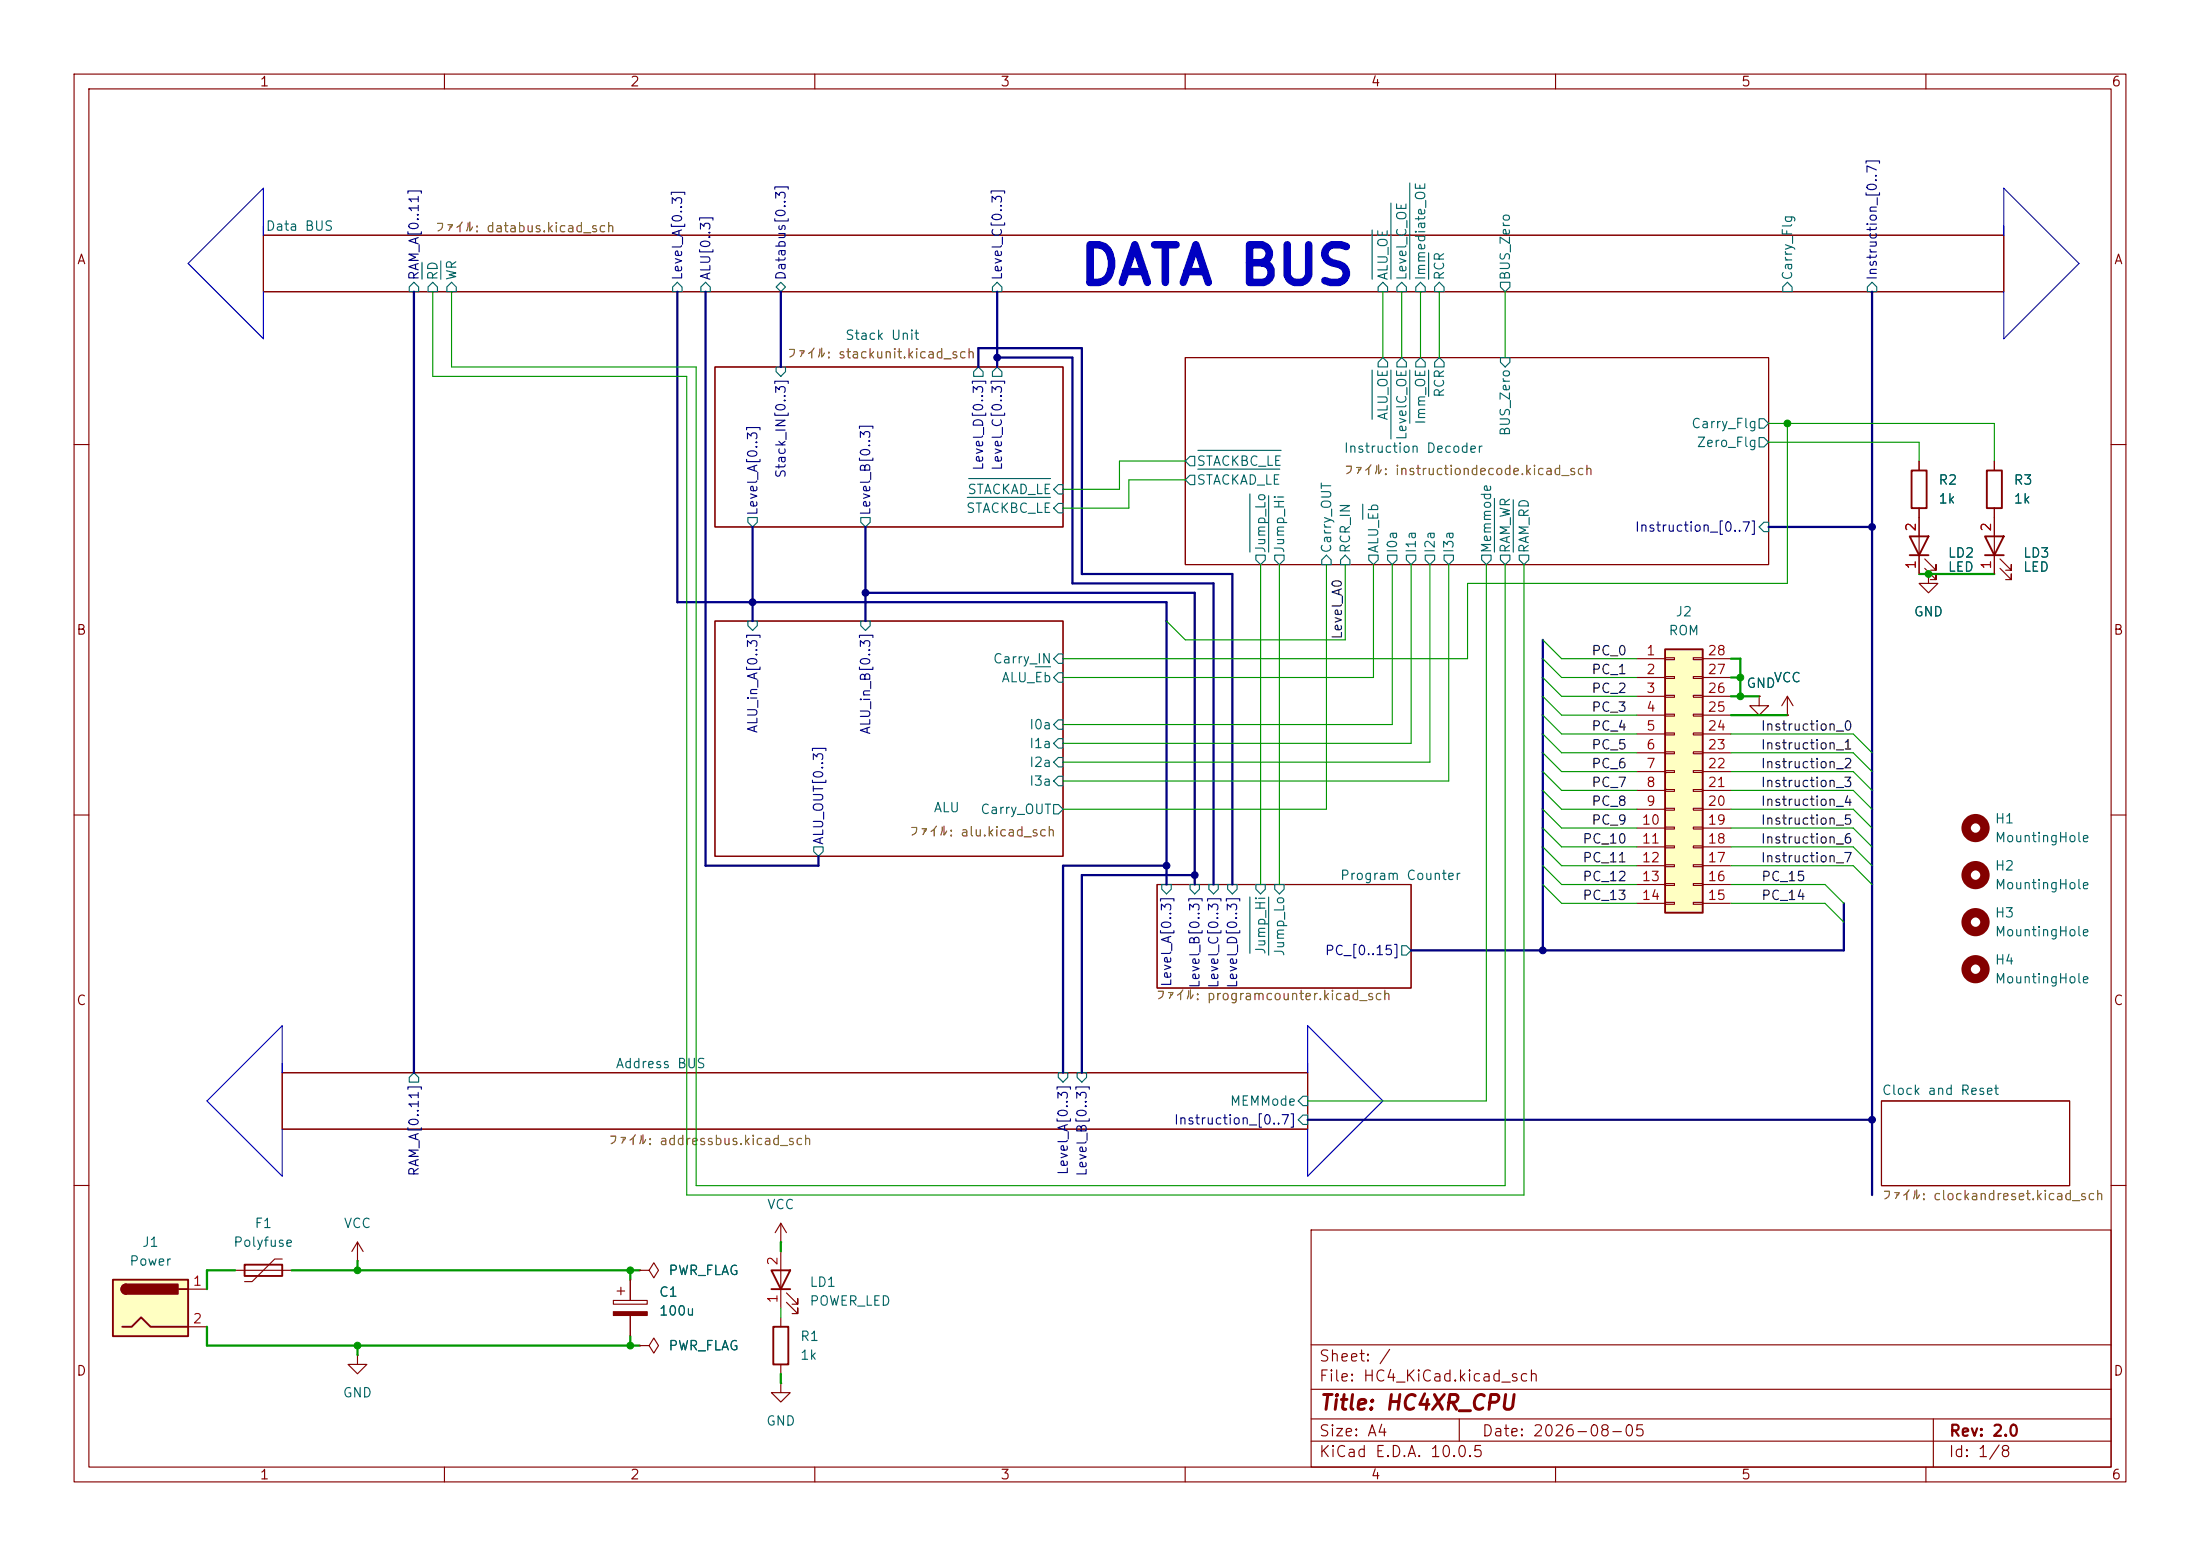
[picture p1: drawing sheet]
<svg xmlns="http://www.w3.org/2000/svg" width="297mm" height="210mm" viewBox="0 0 297 210" stroke-linecap="round" stroke-linejoin="round" font-family="sans-serif">
<g fill="none" stroke="#840000" stroke-width=".15">
<path d="M10 10h277v190h-277zM12 12h273v186h-273zM60 10v2M110 10v2M160 10v2M210 10v2M260 10v2M35.6 31.8h234.9v7.6h-234.9zM96.5 49.5h47v21.6h-47zM160 48.3h78.8v27.9h-78.8zM10 60h2M260.3 77.5v1.2h1.3l-1.3 1.3-1.2-1.3h1.2"/>
<path d="M260.3 77.5h.1M269.2 69.9v7.6M270 76.7l1.5 1.5v-.7v.7h-.7M270 75.4l1.5 1.6v-.8v.8h-.7M285 60h2M96.5 83.8h47v31.8h-47zM237.5 94v1.3h-1.3l1.3 1.2 1.3-1.2h-1.3M237.5 94h.1M10 110h2M156.2 119.4h34.3v14h-34.3zM285 110h2M38.1 144.8h138.4v7.6h-138.4z"/>
<path d="M254 148.6h25.4v11.4h-25.4zM10 160h2M31.7 171.5h7.7M38.1 169.9h-1l-3.1 3.1h-1M48.3 170.2h.1M48.3 167.6l-.8 1.3M48.3 167.6l.7 1.3M48.3 167.6v2.6M177 166h108v32h-108zM285 160h2M60 198v2M110 198v2"/>
<path d="M160 198v2M177 194.5h108M177 191.5h108M177 187.5h108M177 181.5h108M197 191.5v3M210 198v2M260 198v2M261 191.5v6.5"/>
</g>
<g fill="none" stroke="#006464" stroke-width=".15">
<path d="M55.9 38.1l.6 .6v.7h-1.3v-.7zM57 35.4v2.3M58.4 38.1l.7 .6v.7h-1.3v-.7zM59.5 35.2v2.5M61 38.1l.6 .6v.7h-1.3v-.7zM91.4 38.1l.7 .6v.7h-1.3v-.7zM95.2 38.1l.7 .6v.7h-1.3v-.7zM104.8 38.7l.6-.6 .6 .6-.6 .7zM134.6 38.1l.7 .6v.7h-1.3v-.7zM185.2 31v6.7M186.7 38.1l.6 .6v.7h-1.2v-.7zM187.8 27.4v10.3"/>
<path d="M189.2 38.1l.7 .6v.7h-1.3v-.7zM190.3 24.7v13M191.8 38.1l.6 .6v.7h-1.3v-.7zM192.9 34.1v3.6M194.3 38.1l.6 .6v.7h-1.2v-.7zM202.6 38.1h1.2v.6l-.6 .7-.6-.7zM241.3 38.1l.6 .6v.7h-1.2v-.7zM252.7 38.1l.7 .6v.7h-1.3v-.7zM104.8 49.5h1.2v.7l-.6 .6-.6-.6zM131.4 50.2l.7-.7 .6 .7v.6h-1.3zM134.6 49.5l.7 .7v.6h-1.3v-.6zM185.2 49.9v6.7"/>
<path d="M186.7 48.3l.6 .6v.6h-1.2v-.6zM187.8 49.9v9.3M189.2 48.3l.7 .6v.6h-1.3v-.6zM190.3 49.9v7.2M191.8 48.3l.6 .6v.6h-1.3v-.6zM192.9 49.9v3.6M194.3 48.3l.6 .6v.6h-1.2v-.6zM202.6 48.3h1.2v.6l-.6 .6-.6-.6zM237.5 56.5h.6l.7 .7-.7 .6h-.6zM237.5 59.1h.6l.7 .6-.7 .6h-.6zM101 69.9h1.2v.6l-.6 .6-.6-.6zM116.2 69.9h1.3v.6l-.7 .6-.6-.6z"/>
<path d="M130.6 67.1h11.2M130.8 64.6h11M142.9 65.4h.6v1.3h-.6l-.7-.7zM142.9 67.9h.6v1.3h-.6l-.7-.6zM160.7 64.1h.6v1.3h-.6l-.7-.6zM160.7 61.6h.6v1.3h-.6l-.7-.7zM161.7 63.3h11.1M161.7 60.8h11.2M168.7 66.7v7.8M169.5 74.9h1.3v.7l-.6 .6-.7-.6zM171.3 66.9v7.6M172.1 74.9h1.3v.7l-.7 .6-.6-.6z"/>
<path d="M179.1 74.9l.6 .7v.6h-1.3v-.6zM181 75.6l.6-.7 .6 .7v.6h-1.2zM184 68.1v2M184.8 74.9h1.3v.7l-.7 .6-.6-.6zM187.3 74.9h1.3v.7l-.6 .6-.7-.6zM189.9 74.9h1.2v.7l-.6 .6-.6-.6zM192.4 74.9h1.3v.7l-.7 .6-.6-.6zM194.9 74.9h1.3v.7l-.6 .6-.7-.6zM200 74.9h1.3v.7l-.6 .6-.7-.6zM201.8 67.3v7.2M202.6 74.9h1.2v.7l-.6 .6-.6-.6zM204.3 67.4v7.1"/>
<path d="M205.1 74.9h1.3v.7l-.7 .6-.6-.6zM238.1 70.5h.7v1.3h-.7l-.6-.7zM101 83.8h1.2v.7l-.6 .6-.6-.6zM116.2 83.8h1.3v.7l-.7 .6-.6-.6zM139.8 90h2M142.9 90.8h.6v1.3h-.6l-.7-.7zM142.9 88.3h.6v1.2h-.6l-.7-.6zM142.9 99.7h.6v1.3h-.6l-.7-.7zM142.9 97.2h.6v1.2h-.6l-.7-.6zM109.9 114.3h1.2v.6l-.6 .7-.6-.7zM142.2 108.6h.7l.6 .6-.6 .7h-.7zM142.9 102.2h.6v1.3h-.6l-.7-.6z"/>
<path d="M142.9 104.8h.6v1.2h-.6l-.7-.6zM156.8 119.4h1.3v.6l-.6 .7-.7-.7zM160.7 119.4h1.2v.6l-.6 .7-.6-.7zM163.2 119.4h1.3v.6l-.7 .7-.6-.7zM165.7 119.4h1.3v.6l-.6 .7-.7-.7zM169.5 119.4h1.3v.6l-.6 .7-.7-.7zM172.1 119.4h1.3v.6l-.7 .7-.6-.7zM168.7 121.1v7.6M171.3 121.1v7.8M189.2 127.6h.7l.6 .7-.6 .6h-.7zM55.9 144.8l.6 .6v.7h-1.3v-.7zM142.9 144.8h1.2v.6l-.6 .7-.6-.7z"/>
<path d="M145.4 144.8h1.3v.6l-.7 .7-.6-.7zM175.3 151.1l.6-.6h.6v1.3h-.6zM175.3 148.6l.6-.6h.6v1.2h-.6z"/>
</g>
<path d="M268 72.4h2.5l-1.3 2.5zM268 74.9h2.5M33 170.7h5.1v1.5h-5.1z" fill="none" stroke="#840000" stroke-width=".25"/>
<circle cx="266.7" cy="118.1" r="1.27" fill="none" stroke="#840000" stroke-width="1.3"/>
<path d="M15.2 172.7h10.2v7.6h-10.2z" fill="#ffffc2"/>
<path d="M15.2 172.7h10.2v7.6h-10.2zM16.5 179.1h1.3l1.2-1.3 1.3 1.3h5.1M17 173.4a.64 .64 0 0 0-.6 .6 .64 .64 0 0 0 .6 .6M24.1 174h1.3M104.1 171.5h2.6l-1.3 2.5zM104.1 174h2.6M104.4 179.1h2v5.1h-2z" fill="none" stroke="#840000" stroke-width=".25"/>
<g fill="#840000" stroke="#840000" stroke-width=".25">
<path d="M16.6 173.5l.4-.1v1.2a.63 .63 0 0 1-.6-.4 .63 .63 0 0 1 .2-.7z"/>
<path d="M17 173.4h7v1.2h-7z"/>
</g>
<g fill="none" stroke="#840000" stroke-width=".15">
<path d="M241.3 96.5h.1M241.3 94l-.8 1.3M241.3 94l.8 1.3M241.3 94v2.5M25.4 174h2.5M25.4 179.1h2.5M82.8 175.5h4.6v.5h-4.6zM83.3 174.2h1M83.8 173.7v1.1M85.1 172.7v2.8M85.1 177.5v2.8M105.4 168.9v7.6"/>
<path d="M105.4 177.8v1.3M106.2 175.8l1.5 1.5v-.8v.8h-.8M106.2 174.5l1.5 1.5v-.7v.7h-.8M48.3 182.9v1.3h1.2l-1.2 1.2-1.3-1.2h1.3M48.3 182.9h.1M105.4 186.7v1.3h1.3l-1.3 1.2-1.3-1.2h1.3M105.4 186.7h.1M105.4 184.2v1.2"/>
</g>
<path d="M82.8 177h4.6v.5h-4.6z" fill="#840000" stroke="#840000" stroke-width=".15"/>
<path d="M224.8 87.6h5.1v35.6h-5.1z" fill="#ffffc2"/>
<path d="M257.8 72.4h2.5l-1.2 2.5zM257.8 74.9h2.5M258.1 63.5h2v5.1h-2zM268.2 63.5h2.1v5.1h-2.1zM224.8 87.6h5.1v35.6h-5.1z" fill="none" stroke="#840000" stroke-width=".25"/>
<g fill="none" stroke="#840000" stroke-width=".15">
<path d="M259.1 62.2v1.3M259.1 68.6v8.9M259.8 76.7l1.6 1.5v-.7v.7h-.8M259.8 75.4l1.6 1.6v-.8v.8h-.8M260.3 77.5h.1M269.2 62.2v1.3M269.2 68.6v3.8M269.2 74.9v2.6M221 88.9h3.8M221 91.4h3.8M221 94h3.8M221 96.5h3.8"/>
<path d="M221 99.1h3.8M224.8 88.8h1.3v.2h-1.3zM224.8 91.3h1.3v.3h-1.3zM224.8 93.9h1.3v.2h-1.3zM224.8 96.4h1.3v.2h-1.3zM224.8 98.9h1.3v.3h-1.3zM228.6 88.8h1.3v.2h-1.3zM228.6 91.3h1.3v.3h-1.3zM228.6 93.9h1.3v.2h-1.3zM228.6 96.4h1.3v.2h-1.3zM228.6 98.9h1.3v.3h-1.3zM229.9 88.9h3.8"/>
<path d="M229.9 91.4h3.8M229.9 94h3.8M229.9 96.5h3.8M229.9 99.1h3.8M237.5 94h.1M241.3 96.5h.1M221 101.6h3.8M221 104.1h3.8M221 106.7h3.8M221 109.2h3.8M221 111.8h3.8M221 114.3h3.8"/>
<path d="M221 116.8h3.8M221 119.4h3.8M224.8 101.5h1.3v.2h-1.3zM224.8 104h1.3v.3h-1.3zM224.8 106.6h1.3v.2h-1.3zM224.8 109.1h1.3v.2h-1.3zM224.8 111.6h1.3v.3h-1.3zM224.8 114.2h1.3v.2h-1.3zM224.8 116.7h1.3v.3h-1.3zM224.8 119.3h1.3v.2h-1.3zM228.6 101.5h1.3v.2h-1.3zM228.6 104h1.3v.3h-1.3z"/>
<path d="M228.6 106.6h1.3v.2h-1.3zM228.6 109.1h1.3v.2h-1.3zM228.6 111.6h1.3v.3h-1.3zM228.6 114.2h1.3v.2h-1.3zM228.6 116.7h1.3v.3h-1.3zM228.6 119.3h1.3v.2h-1.3zM229.9 101.6h3.8M229.9 104.1h3.8M229.9 106.7h3.8M229.9 109.2h3.8M229.9 111.8h3.8M229.9 114.3h3.8"/>
<path d="M229.9 116.8h3.8M229.9 119.4h3.8M221 121.9h3.8M224.8 121.8h1.3v.2h-1.3zM228.6 121.8h1.3v.2h-1.3zM229.9 121.9h3.8M85.1 172.7v2.8M85.1 177.5v2.8M86.4 171.5h1.2l.7-1.1 .6 1.1-.6 1-.7-1M86.4 171.5h.1M105.4 167.6h.1M105.4 165.1l-.8 1.3"/>
<path d="M105.4 165.1l.8 1.3M105.4 165.1v2.5M86.4 181.6h1.2l.7-1 .6 1-.6 1-.7-1M86.4 181.6h.1"/>
</g>
<g fill="none" stroke="#840000" stroke-width="1.3">
<circle cx="266.7" cy="111.8" r="1.27"/>
<circle cx="266.7" cy="124.5" r="1.27"/>
<circle cx="266.7" cy="130.8" r="1.27"/>
</g>
<path d="M35.6 31.8v-6.4l-10.2 10.2 10.2 10.1v-6.3M270.5 31.8v-6.4l10.2 10.2-10.2 10.1v-6.3M38.1 144.8v-6.4l-10.2 10.2 10.2 10.2v-6.4M176.5 144.8v-6.4l10.2 10.2-10.2 10.2v-6.4" fill="none" stroke="#0000c2" stroke-width=".15"/>
<g fill="none" stroke="#000084" stroke-width=".3">
<path d="M55.9 39.4v105.4M91.4 39.4v41.9h66.1v38.1M95.2 39.4v77.4h15.3v-1.2M105.4 39.4v10.1M134.6 39.4v10.1M252.7 39.4v121.9M132.1 49.5v-2.5h13.9v30.5h20.4v41.9M134.6 48.3h10.2v30.4h19v40.7M101.6 71.1v12.7M116.8 71.1v12.7M238.8 71.1h13.9M116.8 80h44.5v39.4"/>
<path d="M208.3 86.4v41.9M157.5 116.8h-14v28M161.3 118.1h-15.3v26.7M248.9 121.9v6.4h-58.4M176.5 151.1h76.2"/>
</g>
<g fill="none" stroke="#009600" stroke-width=".15">
<path d="M58.4 39.4v11.4h34.3v110.5h113v-85.1M61 39.4v10.1h33v110.5h109.2v-83.8M186.7 39.4v8.9M189.2 39.4v8.9M191.8 39.4v8.9M194.3 39.4v8.9M203.2 39.4v8.9M238.8 59.7h20.3v2.5M238.8 57.2h30.4v5M241.3 57.2v21.5h-43.2v10.2h-54.6M160 64.8h-7.6v3.8h-8.9M160 62.2h-8.9v3.8h-7.6"/>
<path d="M170.2 76.2v43.2M172.7 76.2v43.2M179.1 76.2v33h-35.6M181.6 76.2v10.2h-21.6l-2.5-2.6M185.4 76.2v15.2h-41.9M188 76.2v21.6h-44.5M190.5 76.2v24.1h-47M193 76.2v26.7h-49.5M195.6 76.2v29.2h-52.1M200.7 76.2v72.4h-24.2M208.3 99.1l2.5 2.5h10.2M208.3 94l2.5 2.5h10.2"/>
<path d="M208.3 96.5l2.5 2.6h10.2M208.3 86.4l2.5 2.5h10.2M208.3 91.4l2.5 2.6h10.2M208.3 88.9l2.5 2.5h10.2M233.7 99.1h16.5l2.5 2.5M208.3 109.2l2.5 2.6h10.2M208.3 106.7l2.5 2.5h10.2M208.3 104.1l2.5 2.6h10.2M208.3 101.6l2.5 2.5h10.2M208.3 116.8l2.5 2.6h10.2M208.3 111.8l2.5 2.5h10.2M208.3 119.4l2.5 2.5h10.2"/>
<path d="M208.3 114.3l2.5 2.5h10.2M233.7 111.8h16.5l2.5 2.5M233.7 109.2h16.5l2.5 2.6M233.7 106.7h16.5l2.5 2.5M233.7 104.1h16.5l2.5 2.6M233.7 101.6h16.5l2.5 2.5M233.7 119.4h12.7l2.5 2.5M233.7 114.3h16.5l2.5 2.5M233.7 116.8h16.5l2.5 2.6M233.7 121.9h12.7l2.5 2.6M105.4 176.5v1.3"/>
</g>
<g fill="none" stroke="#009600" stroke-width=".3">
<path d="M259.1 77.5h10.1M233.7 88.9h1.2v5.1M233.7 91.4h1.2M233.7 94h3.8M233.7 96.5h7.6M27.9 179.1v2.5h58.5M31.7 171.5h-3.8v2.5M39.4 171.5h47M48.3 170.2v1.3M85.1 171.5v1.2M105.4 167.6v1.3M48.3 181.6v1.3"/>
<path d="M85.1 180.3v1.3M105.4 185.4v1.3"/>
</g>
<g fill="#000084" stroke="#000084" stroke-width=".14">
<circle cx="101.6" cy="81.3" r=".46"/>
<circle cx="161.3" cy="118.1" r=".46"/>
<circle cx="157.5" cy="116.8" r=".46"/>
<circle cx="116.8" cy="80" r=".46"/>
<circle cx="134.6" cy="48.3" r=".46"/>
<circle cx="208.3" cy="128.3" r=".46"/>
<circle cx="252.7" cy="151.1" r=".46"/>
<circle cx="252.7" cy="71.1" r=".46"/>
</g>
<g fill="#009600" stroke="#009600" stroke-width=".14">
<circle cx="48.3" cy="181.6" r=".46"/>
<circle cx="48.3" cy="171.5" r=".46"/>
<circle cx="85.1" cy="181.6" r=".46"/>
<circle cx="85.1" cy="171.5" r=".46"/>
<circle cx="234.9" cy="94" r=".46"/>
<circle cx="234.9" cy="91.4" r=".46"/>
<circle cx="260.3" cy="77.5" r=".46"/>
<circle cx="241.3" cy="57.2" r=".46"/>
</g>
<text font-size="5.1" fill="#0000c2" x="145.4" y="39.7">DATA BUS</text>
<text font-size="2" fill="#840000" x="178" y="190.8">Title: HC4XR_CPU</text>
<g font-size="1.5" fill="#840000">
<text x="178" y="184.1">Sheet: /</text>
<text x="178" y="186.8">File: HC4_KiCad.kicad_sch</text>
<text x="178" y="197">KiCad E.D.A. 10.0.5</text>
<text x="178" y="194.2">Size: A4</text>
<text x="200" y="194.2">Date: 2026-08-05</text>
<text x="263" y="197">Id: 1/8</text>
<text x="263" y="194.2">Rev: 2.0</text>
</g>
<g font-size="1.3" fill="#840000">
<text x="35" y="12">1</text>
<text x="85" y="12">2</text>
<text x="135" y="12">3</text>
<text x="185" y="12">4</text>
<text x="235" y="12">5</text>
<text x="285" y="12">6</text>
<text x="10.3" y="36">A</text>
<text x="285.3" y="36">A</text>
<text x="10.2" y="86">B</text>
<text x="285.2" y="86">B</text>
<text x="10.2" y="136">C</text>
<text x="285.2" y="136">C</text>
<text x="10.2" y="186">D</text>
<text x="285.2" y="186">D</text>
<text x="35" y="200">1</text>
<text x="85" y="200">2</text>
<text x="135" y="200">3</text>
<text x="185" y="200">4</text>
<text x="235" y="200">5</text>
<text x="285" y="200">6</text>
</g>
<g font-size="1.3" fill="#006464">
<text x="35.8" y="31.5">Data BUS</text>
<text x="59.4" y="37.9" transform="rotate(-90 59.4 37.9)">RD</text>
<text x="61.9" y="37.9" transform="rotate(-90 61.9 37.9)">WR</text>
<text x="187.7" y="37.9" transform="rotate(-90 187.7 37.9)">ALU_OE</text>
<text x="190.2" y="37.9" transform="rotate(-90 190.2 37.9)">Level_C_OE</text>
<text x="192.7" y="37.9" transform="rotate(-90 192.7 37.9)">Immediate_OE</text>
<text x="195.3" y="37.9" transform="rotate(-90 195.3 37.9)">RCR</text>
<text x="204.2" y="37.9" transform="rotate(-90 204.2 37.9)">BUS_Zero</text>
<text x="242.3" y="37.9" transform="rotate(-90 242.3 37.9)">Carry_Flg</text>
<text x="114" y="46.2">Stack Unit</text>
<text x="195.3" y="53.8" transform="rotate(-90 195.3 53.8)">RCR</text>
<text x="187.7" y="56.8" transform="rotate(-90 187.7 56.8)">ALU_OE</text>
<text x="190.2" y="59.5" transform="rotate(-90 190.2 59.5)">LevelC_OE</text>
<text x="192.7" y="57.4" transform="rotate(-90 192.7 57.4)">Imm_OE</text>
<text x="204.2" y="59" transform="rotate(-90 204.2 59)">BUS_Zero</text>
<text x="228.2" y="58.1">Carry_Flg</text>
<text x="161.5" y="65.7">STACKAD_LE</text>
<text x="161.5" y="63.2">STACKBC_LE</text>
<text x="181.3" y="61.4">Instruction Decoder</text>
<text x="229" y="60.7">Zero_Flg</text>
<text x="261.6" y="65.7">R2</text>
<text x="271.8" y="65.7">R3</text>
<text x="130.3" y="69.5">STACKBC_LE</text>
<text x="130.5" y="67">STACKAD_LE</text>
<text x="261.6" y="68.3">1k</text>
<text x="271.8" y="68.3">1k</text>
<text x="171.1" y="74.8" transform="rotate(-90 171.1 74.8)">Jump_Lo</text>
<text x="173.7" y="74.8" transform="rotate(-90 173.7 74.8)">Jump_Hi</text>
<text x="180" y="74.8" transform="rotate(-90 180 74.8)">Carry_OUT</text>
<text x="182.6" y="74.8" transform="rotate(-90 182.6 74.8)">RCR_IN</text>
<text x="186.4" y="74.8" transform="rotate(-90 186.4 74.8)">ALU_Eb</text>
<text x="188.9" y="74.8" transform="rotate(-90 188.9 74.8)">I0a</text>
<text x="191.5" y="74.8" transform="rotate(-90 191.5 74.8)">I1a</text>
<text x="194" y="74.8" transform="rotate(-90 194 74.8)">I2a</text>
<text x="196.5" y="74.8" transform="rotate(-90 196.5 74.8)">I3a</text>
<text x="201.6" y="74.8" transform="rotate(-90 201.6 74.8)">Memmode</text>
<text x="204.2" y="74.8" transform="rotate(-90 204.2 74.8)">RAM_WR</text>
<text x="206.7" y="74.8" transform="rotate(-90 206.7 74.8)">RAM_RD</text>
<text x="262.9" y="75.6">LD2</text>
<text x="262.9" y="77.5">LED</text>
<text x="273" y="75.6">LD3</text>
<text x="273" y="77.5">LED</text>
<text x="226.1" y="83.5">J2</text>
<text x="258.3" y="83.5">GND</text>
<text x="134" y="89.9">Carry_IN</text>
<text x="225.2" y="86.1">ROM</text>
<text x="135.1" y="92.4">ALU_Eb</text>
<text x="235.7" y="93.2">GND</text>
<text x="239.4" y="92.4">VCC</text>
<text x="138.9" y="101.3">I1a</text>
<text x="138.9" y="98.8">I0a</text>
<text x="138.9" y="103.8">I2a</text>
<text x="138.9" y="106.4">I3a</text>
<text x="126" y="109.9">ALU</text>
<text x="132.3" y="110.2">Carry_OUT</text>
<text x="269.2" y="111.5">H1</text>
<text x="269.2" y="114">MountingHole</text>
<text x="180.8" y="119.1">Program Counter</text>
<text x="269.2" y="117.8">H2</text>
<text x="269.2" y="120.3">MountingHole</text>
<text x="269.2" y="124.2">H3</text>
<text x="171.1" y="128.9" transform="rotate(-90 171.1 128.9)">Jump_Hi</text>
<text x="173.7" y="129.2" transform="rotate(-90 173.7 129.2)">Jump_Lo</text>
<text x="269.2" y="130.5">H4</text>
<text x="269.2" y="126.7">MountingHole</text>
<text x="269.2" y="133">MountingHole</text>
<text x="83" y="144.5">Address BUS</text>
<text x="166" y="149.6">MEMMode</text>
<text x="254" y="148.1">Clock and Reset</text>
<text x="34.3" y="166.1">F1</text>
<text x="46.3" y="166.1">VCC</text>
<text x="103.5" y="163.5">VCC</text>
<text x="17.4" y="171.1">Power</text>
<text x="19.1" y="168.6">J1</text>
<text x="31.4" y="168.6">Polyfuse</text>
<text x="90.2" y="172.4">PWR_FLAG</text>
<text x="88.9" y="175.3">C1</text>
<text x="88.9" y="177.9">100u</text>
<text x="109.2" y="174">LD1</text>
<text x="109.2" y="176.5">POWER_LED</text>
<text x="90.2" y="182.6">PWR_FLAG</text>
<text x="107.9" y="181.3">R1</text>
<text x="107.9" y="183.8">1k</text>
<text x="46.2" y="188.9">GND</text>
<text x="103.3" y="192.7">GND</text>
</g>
<g font-size="1.3" fill="#725600">
<text x="58.6" y="31.7">ファイル: databus.kicad_sch</text>
<text x="106.1" y="48.7">ファイル: stackunit.kicad_sch</text>
<text x="181.3" y="64.4">ファイル: instructiondecode.kicad_sch</text>
<text x="122.7" y="113.2">ファイル: alu.kicad_sch</text>
<text x="155.9" y="135.3">ファイル: programcounter.kicad_sch</text>
<text x="82" y="154.9">ファイル: addressbus.kicad_sch</text>
<text x="254" y="162.3">ファイル: clockandreset.kicad_sch</text>
</g>
<g font-size="1.3" fill="#000084">
<text x="56.8" y="37.9" transform="rotate(-90 56.8 37.9)">RAM_A[0..11]</text>
<text x="92.4" y="37.9" transform="rotate(-90 92.4 37.9)">Level_A[0..3]</text>
<text x="96.2" y="37.9" transform="rotate(-90 96.2 37.9)">ALU[0..3]</text>
<text x="106.4" y="37.9" transform="rotate(-90 106.4 37.9)">Databus[0..3]</text>
<text x="135.6" y="37.9" transform="rotate(-90 135.6 37.9)">Level_C[0..3]</text>
<text x="253.7" y="37.9" transform="rotate(-90 253.7 37.9)">Instruction_[0..7]</text>
<text x="106.4" y="64.6" transform="rotate(-90 106.4 64.6)">Stack_IN[0..3]</text>
<text x="133" y="63.6" transform="rotate(-90 133 63.6)">Level_D[0..3]</text>
<text x="135.6" y="63.6" transform="rotate(-90 135.6 63.6)">Level_C[0..3]</text>
<text x="102.6" y="69.7" transform="rotate(-90 102.6 69.7)">Level_A[0..3]</text>
<text x="117.8" y="69.7" transform="rotate(-90 117.8 69.7)">Level_B[0..3]</text>
<text x="220.6" y="72.1">Instruction_[0..7]</text>
<text x="102.6" y="99.1" transform="rotate(-90 102.6 99.1)">ALU_in_A[0..3]</text>
<text x="117.8" y="99.2" transform="rotate(-90 117.8 99.2)">ALU_in_B[0..3]</text>
<text x="111.5" y="114.1" transform="rotate(-90 111.5 114.1)">ALU_OUT[0..3]</text>
<text x="178.8" y="129.2">PC_[0..15]</text>
<text x="158.4" y="133.3" transform="rotate(-90 158.4 133.3)">Level_A[0..3]</text>
<text x="162.3" y="133.5" transform="rotate(-90 162.3 133.5)">Level_B[0..3]</text>
<text x="164.8" y="133.5" transform="rotate(-90 164.8 133.5)">Level_C[0..3]</text>
<text x="167.3" y="133.5" transform="rotate(-90 167.3 133.5)">Level_D[0..3]</text>
<text x="158.4" y="152.1">Instruction_[0..7]</text>
<text x="56.8" y="158.9" transform="rotate(-90 56.8 158.9)">RAM_A[0..11]</text>
<text x="144.5" y="158.7" transform="rotate(-90 144.5 158.7)">Level_A[0..3]</text>
<text x="147" y="158.9" transform="rotate(-90 147 158.9)">Level_B[0..3]</text>
</g>
<g font-size="1.3" fill="#a90000">
<text x="258.9" y="71.9" transform="rotate(-90 258.9 71.9)">2</text>
<text x="269.1" y="71.9" transform="rotate(-90 269.1 71.9)">2</text>
<text x="258.9" y="76.9" transform="rotate(-90 258.9 76.9)">1</text>
<text x="269.1" y="76.9" transform="rotate(-90 269.1 76.9)">1</text>
<text x="222.2" y="88.8">1</text>
<text x="230.4" y="88.8">28</text>
<text x="222.2" y="91.3">2</text>
<text x="222.2" y="93.8">3</text>
<text x="230.4" y="93.8">26</text>
<text x="230.4" y="91.3">27</text>
<text x="222.2" y="96.4">4</text>
<text x="222.2" y="98.9">5</text>
<text x="222.2" y="101.5">6</text>
<text x="230.4" y="101.5">23</text>
<text x="230.4" y="98.9">24</text>
<text x="230.4" y="96.4">25</text>
<text x="222.2" y="104">7</text>
<text x="222.2" y="106.5">8</text>
<text x="230.4" y="106.5">21</text>
<text x="230.4" y="104">22</text>
<text x="221.5" y="111.6">10</text>
<text x="222.2" y="109.1">9</text>
<text x="230.4" y="111.6">19</text>
<text x="230.4" y="109.1">20</text>
<text x="221.5" y="114.2">11</text>
<text x="221.5" y="116.7">12</text>
<text x="221.5" y="119.2">13</text>
<text x="230.4" y="119.2">16</text>
<text x="230.4" y="116.7">17</text>
<text x="230.4" y="114.2">18</text>
<text x="221.5" y="121.8">14</text>
<text x="230.4" y="121.8">15</text>
<text x="25.9" y="173.9">1</text>
<text x="105.3" y="170.9" transform="rotate(-90 105.3 170.9)">2</text>
<text x="25.9" y="178.9">2</text>
<text x="105.3" y="176" transform="rotate(-90 105.3 176)">1</text>
</g>
<g font-size="1.3" fill="#0f0f0f">
<text x="181.5" y="86.4" transform="rotate(-90 181.5 86.4)">Level_A0</text>
<text x="214.8" y="88.8">PC_0</text>
<text x="214.8" y="91.3">PC_1</text>
<text x="214.8" y="93.9">PC_2</text>
<text x="214.8" y="96.4">PC_3</text>
<text x="214.8" y="98.9">PC_4</text>
<text x="214.8" y="101.5">PC_5</text>
<text x="237.6" y="101.5">Instruction_1</text>
<text x="237.6" y="98.9">Instruction_0</text>
<text x="214.8" y="104">PC_6</text>
<text x="214.8" y="106.6">PC_7</text>
<text x="237.6" y="106.6">Instruction_3</text>
<text x="237.6" y="104">Instruction_2</text>
<text x="214.8" y="109.1">PC_8</text>
<text x="214.8" y="111.6">PC_9</text>
<text x="237.6" y="111.6">Instruction_5</text>
<text x="237.6" y="109.1">Instruction_4</text>
<text x="213.6" y="116.7">PC_11</text>
<text x="213.6" y="114.2">PC_10</text>
<text x="213.6" y="119.3">PC_12</text>
<text x="237.6" y="114.2">Instruction_6</text>
<text x="237.6" y="116.7">Instruction_7</text>
<text x="237.7" y="119.3">PC_15</text>
<text x="213.6" y="121.8">PC_13</text>
<text x="237.7" y="121.8">PC_14</text>
</g>
</svg>
